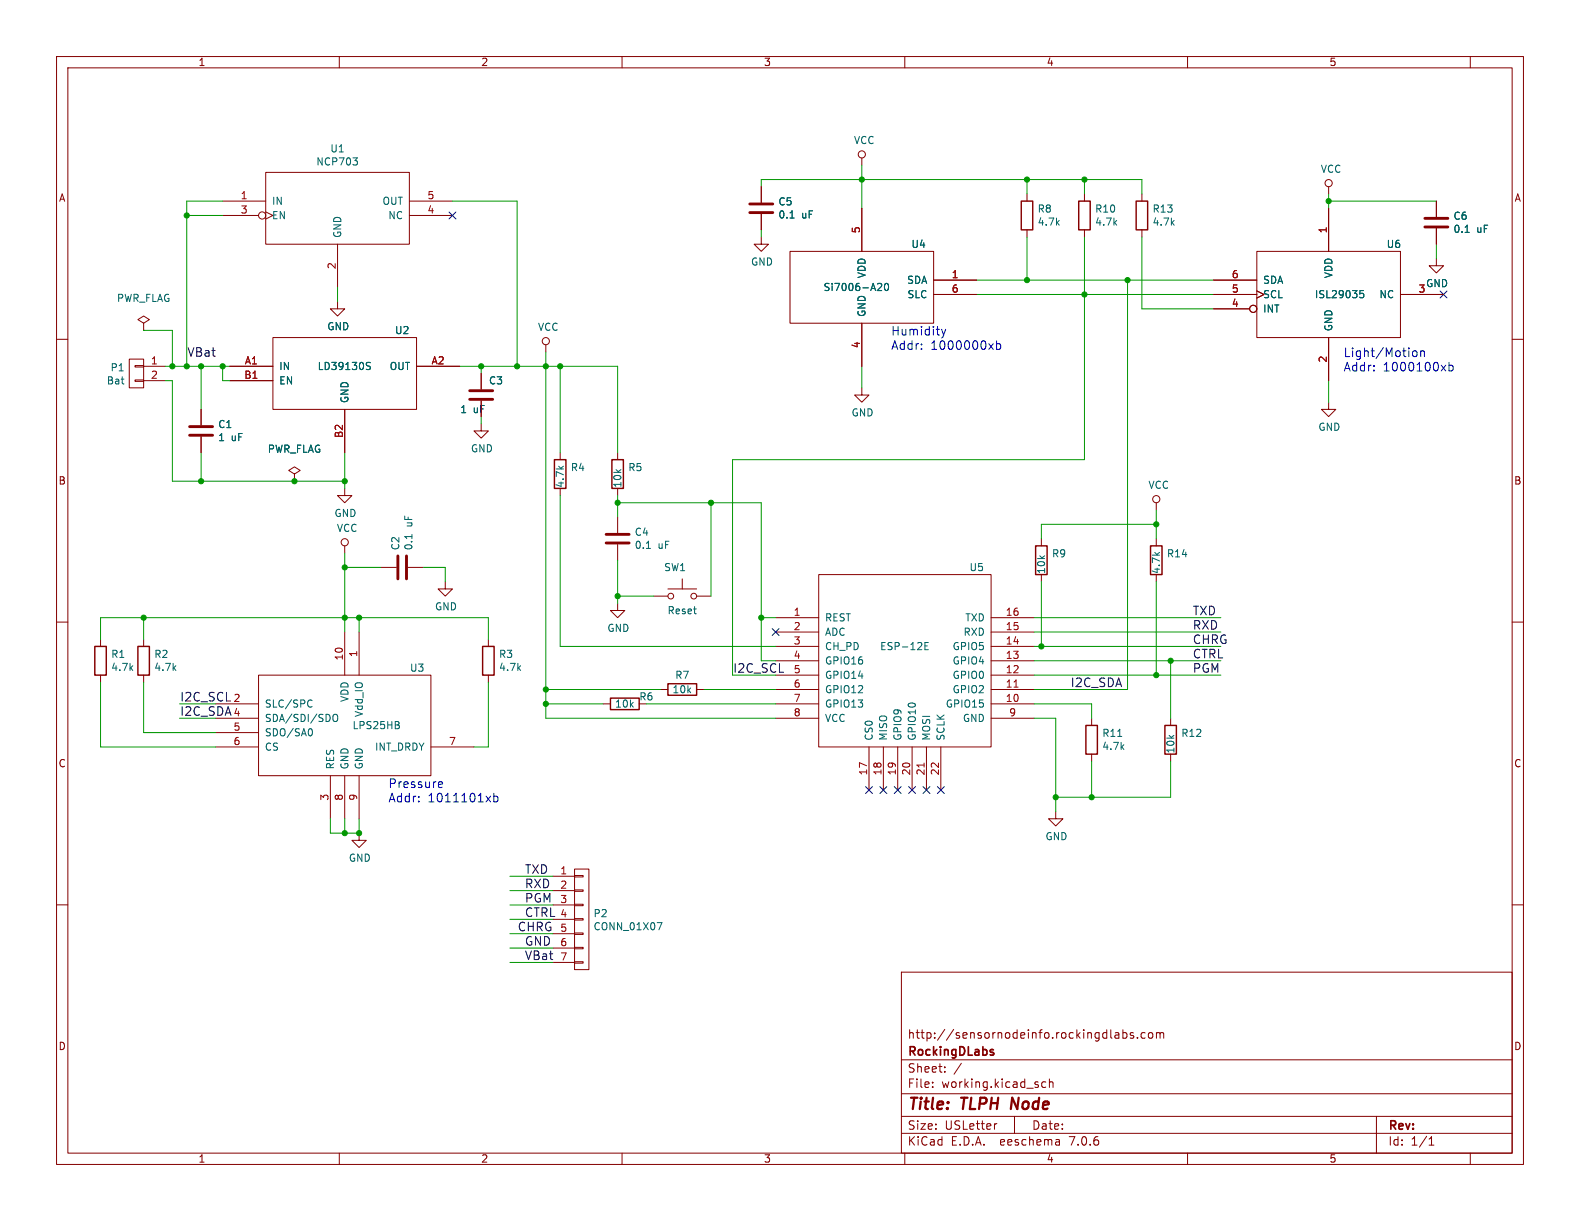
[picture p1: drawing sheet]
<svg xmlns="http://www.w3.org/2000/svg" width="279mm" height="216mm" viewBox="0 0 279 216" stroke-linecap="round" stroke-linejoin="round" font-family="sans-serif">
<g fill="none" stroke="#840000" stroke-width=".18">
<path d="M10 10h259.4v195.9h-259.4zM12 12h255.4v191.9h-255.4zM60 10v2M110 10v2M160 10v2M210 10v2M260 10v2M39.4 35.6h7.6M39.4 38.1h6.3M47 30.5h25.4v12.7h-25.4zM47 37.5l1.3 .6-1.3 .6M72.4 35.6h7.6"/>
<path d="M72.4 38.1h7.6M134.6 33v2.8M134.6 37.8v2.8M152.4 27.9v1.3M152.4 36.8v7.7M181.6 34.3v1.3M191.8 34.3v1.3M201.9 34.3v1.3M234.9 33v1.3M234.9 36.8v7.7M254 35.6v2.8M10 60h2"/>
<path d="M25.4 57.2l1-.7-1-.6-1 .6 1 .7v1.2M25.4 58.4h.1M48.3 59.7h25.4v12.7h-25.4zM59.7 53.3v1.3h1.3l-1.3 1.3-1.3-1.3h1.3M59.7 43.2v7.6M134.6 41.9v1.3h1.3l-1.3 1.3-1.3-1.3h1.3M139.7 44.5h25.4v12.7h-25.4zM152.4 57.2v7.6M165.1 52.1h7.6M165.1 49.5h7.6M181.6 40.6v1.3M191.8 40.6v1.3"/>
<path d="M201.9 40.6v1.3M214.6 52.1h7.6M214.6 54.6h6.4M214.6 49.5h7.6M222.2 44.5h25.4v15.2h-25.4zM222.2 51.4l1.3 .7-1.3 .6M234.9 59.7v7.6M247.6 52.1h7.7M254 45.7v1.3h1.3l-1.3 1.3-1.3-1.3h1.3M254 40.4v2.8M267.4 60h2M22.9 63.5h2.5v5.1h-2.5z"/>
<path d="M23.9 67.2h1.5v.2h-1.5zM23.9 64.6h1.5v.3h-1.5zM25.4 64.8h3.8M25.4 67.3h3.8M35.6 72.4v2.8M35.6 77.2v2.8M40.6 64.8h7.7M40.6 67.3h7.7M61 72.4v7.6M73.7 64.8h7.6M85.1 74.9v1.3h1.3l-1.3 1.3-1.3-1.3h1.3M85.1 66v2.8"/>
<path d="M85.1 70.9v2.8M96.5 61v1.2M152.4 68.6v1.3h1.3l-1.3 1.2-1.3-1.2h1.3M234.9 71.1v1.3h1.3l-1.3 1.3-1.2-1.3h1.2M52.1 83.8l1-.6-1-.6-1 .6 1 .6v1.3M52.1 85.1h.1M61 86.4v1.2h1.2l-1.2 1.3-1.3-1.3h1.3M61 96.5v1.3M99.1 80v1.3M99.1 86.4v1.2M109.2 80v1.3M109.2 86.4v1.2"/>
<path d="M109.2 91.4v2.8M109.2 96.3v2.8M184.1 95.3v1.2M204.5 88.9v1.3M204.5 95.3v1.2M10 110h2M17.8 113v1.3M17.8 119.4v1.3M25.4 113v1.3M25.4 119.4v1.3M45.7 119.4h30.5v17.8h-30.5zM61 111.8v7.6"/>
<path d="M63.5 111.8v7.6M67.3 100.3h2.8M72.1 100.3h2.8M78.7 102.9v1.2h1.3l-1.3 1.3-1.2-1.3h1.2M86.4 113v1.3M86.4 119.4v1.3M109.2 106.7v1.3h1.3l-1.3 1.2-1.3-1.2h1.3M115.6 105.4h2.5M118.1 104.1h5.1M120.6 102.4v1.7M123.2 105.4h2.5M137.2 109.2h7.6"/>
<path d="M137.2 119.4h7.6M137.2 116.8h7.6M137.2 114.3h7.6M137.2 111.8h7.6M144.8 101.6h30.5v30.5h-30.5zM175.3 109.2h7.6M175.3 119.4h7.6M175.3 116.8h7.6M175.3 114.3h7.6M175.3 111.8h7.6M184.1 101.6v1.3M204.5 101.6v1.3"/>
<path d="M267.4 110h2M38.1 124.5h7.6M38.1 127h7.6M38.1 129.5h7.6M38.1 132.1h7.6M58.4 137.2v7.6M61 137.2v7.6M63.5 137.2v7.6M76.2 132.1h7.6M106.7 124.5h1.2M116.8 121.9h1.3M123.2 121.9h1.3"/>
<path d="M137.2 124.5h7.6M137.2 121.9h7.6M137.2 127h7.6M153.7 132.1v7.6M156.2 132.1v7.6M158.7 132.1v7.6M161.3 132.1v7.6M163.8 132.1v7.6M166.4 132.1v7.6M175.3 124.5h7.6M175.3 121.9h7.6M175.3 127h7.6"/>
<path d="M193 127v1.3M193 133.4v1.2M207 127v1.3M207 133.4v1.2M10 160h2M63.5 147.3v1.3h1.3l-1.3 1.3-1.3-1.3h1.3M97.8 154.9h3.8M97.8 157.5h3.8M101.6 153.7h2.5v17.8h-2.5zM101.6 159.9h1.5v.2h-1.5zM101.6 157.4h1.5v.2h-1.5zM101.6 154.8h1.5v.3h-1.5z"/>
<path d="M186.7 143.5v1.3h1.3l-1.3 1.3-1.3-1.3h1.3M267.4 160h2M97.8 160h3.8M97.8 162.6h3.8M97.8 165.1h3.8M97.8 167.6h3.8M97.8 170.2h3.8M101.6 170.1h1.5v.2h-1.5zM101.6 167.5h1.5v.3h-1.5zM101.6 165h1.5v.2h-1.5zM101.6 162.4h1.5v.3h-1.5zM159.4 171.9h108v32h-108z"/>
<path d="M159.4 197.4h108M159.4 193.4h108M159.4 187.4h108M164.9 192.1v.2M164.9 191.4v.1M167.1 189.4v.2M167.1 188.7v.1M170 188l-1.3 1.9M176.3 198.7l-.3 .1M179.4 197.4v3M184.9 191.4l-.4-.1-.3 .3v.4l.2 .2h.5M185.6 191.4l.2-.1 .3 .1 .1 .9"/>
<path d="M185.6 190.8v1.5M197.2 182.7h.6l.1 .9M197.2 183.5h.7M197.9 182.9l-.7 .2M198.6 182.7l.4-.1 .3 .3v.4l-.2 .2h-.5M198.6 182.1v1.5M200.4 182.7l-.3-.1-.2 .2v.2l.5 .2v.3h-.5M201.1 183.4v.2M202.5 182.7l-.4-.1-.3 .3v.4l.1 .2h.6M203.1 182.7l.3-.1 .4 .1 .1 .6-.2 .2-.3 .1-.3-.2zM204.5 182.7l.4-.1 .2 .2M204.5 182.6v1"/>
<path d="M205.1 182.8l.3-.2 .3 .1 .1 .9M205.1 182.8v.8M243.4 197.4v6.5M60 203.9v2M110 203.9v2M159.4 200.4h108M160 203.9v2M187.3 201.6l.1 .9M187.4 202.4l-.2 .1M187.4 201.8l-.2 .1M210 203.9v2M252.7 202.5h.9"/>
<path d="M252.7 201.4l.4-.4v1.5M260 203.9v2"/>
<circle cx="46.4" cy="38.1" r=".63"/>
<circle cx="152.4" cy="27.3" r=".63"/>
<circle cx="234.9" cy="32.4" r=".63"/>
<circle cx="221.6" cy="54.6" r=".63"/>
<circle cx="96.5" cy="60.3" r=".63"/>
<circle cx="61" cy="95.9" r=".63"/>
<circle cx="204.5" cy="88.3" r=".63"/>
<circle cx="118.6" cy="105.4" r=".51"/>
<circle cx="122.7" cy="105.4" r=".51"/>
</g>
<path d="M179 194.1l-.3 2" fill="none" stroke="#840000" stroke-width=".4"/>
<path d="M175.7 186.1v.4" fill="none" stroke="#840000" stroke-width=".3"/>
<g fill="none" stroke="#840000" stroke-width=".25">
<path d="M180.6 35.6h2v5h-2zM190.8 35.6h2v5h-2zM200.9 35.6h2v5h-2zM98 81.3h2.1v5.1h-2.1zM108.2 81.3h2v5.1h-2zM183.1 96.5h2.1v5.1h-2.1zM203.5 96.5h2v5.1h-2zM16.8 114.3h2v5.1h-2zM24.4 114.3h2v5.1h-2zM85.3 114.3h2.1v5.1h-2.1zM107.9 123.4h5.1v2.1h-5.1zM118.1 120.9h5.1v2h-5.1z"/>
<path d="M192 128.3h2.1v5.1h-2.1zM206 128.3h2v5.1h-2z"/>
</g>
<g fill="none" stroke="#006464" stroke-width=".18">
<path d="M62.4 27.9h.8l-.4 .5M63.1 28.5l.1 .1-.1 .5M139.7 38.6h.7M155.3 50.2l.4-.1 .2 .4-.8 .9h.8M156.6 50.2l.1-.1a.68 .68 0 0 1 .4 .6 .68 .68 0 0 1-.4 .7 .84 .84 0 0 1-.1-1.2zM240.5 51.4h.6M240.5 51.9h.4l.3 .2-.2 .5h-.5M259.1 41.1h.7M64.9 64.6l.5 .2 .1 .2-.1 .3h-.4M64.9 64.1h.6M72.8 94.5v.7M114.3 97h.7"/>
<path d="M163.6 114.2h.4M164.2 113.6h-.6v1.3h.6M54.8 123.8l.4 .1M54.9 128.8a.79 .79 0 0 1 0 1.3M55.2 124.9l-.4 .1M58.9 126.5l.3-.2a.43 .43 0 0 1 .5 .4v.5a.42 .42 0 0 1-.4 .4 .42 .42 0 0 1-.4-.4zM70.5 128.2l.1 .2-.1 .4M70.5 127.7v.4M197.7 130.2h.7M116.2 163.1h.9l-.6 1.3"/>
</g>
<path d="M132.6 37.6h4.1M132.6 36.1h4.1M252 38.6h4M252 40.1h4M33.5 77h4.1M33.5 75.4h4.1M83.1 70.6h4M83.1 69.1h4M70.4 98.3v4.1M71.9 98.3v4.1M107.2 96h4.1M107.2 94.5h4.1" fill="none" stroke="#840000" stroke-width=".51"/>
<path d="M163.4 134.9v.7M179.3 121.5h.7" fill="none" stroke="#a90000" stroke-width=".18"/>
<g fill="none" stroke="#0000c2" stroke-width=".18">
<path d="M166.5 58.2l.4 1M166.9 59.2l-.2 .4-.2 .2M167.2 58.2l-.3 1M176.2 60.3v1.5M176.2 60.8h.5l.3 .3v.4l-.2 .2h-.6M249.9 62.2l.2-.2 .4 .2 .1 .6-.2 .2-.3 .1-.2-.2zM251.2 62.2l.3-.2 .3 .1 .1 1M251.2 62v1.1M256.2 64.1v1.5M256.2 64.7l.5-.1 .3 .3v.4l-.2 .2h-.6M77.6 139.2h.6M77.6 138.3l.4-.1 .3 .4-.8 .1"/>
<path d="M87.3 140.3v1.5M87.3 140.9l.5-.1 .3 .3v.4l-.2 .2h-.6"/>
</g>
<g fill="none" stroke="#009600" stroke-width=".18">
<path d="M33 38.1h6.4M39.4 35.6h-6.4v29.2M80 35.6h11.4v29.2M134.6 33v-1.2h67.3v2.5M152.4 29.2v7.6M181.6 31.8v2.5M191.8 31.8v2.5M234.9 35.6h19.1M234.9 34.3v2.5M25.4 58.4h5.1v6.4M59.7 50.8v2.5M134.6 40.6v1.3"/>
<path d="M172.7 49.5h41.9M172.7 52.1h41.9M181.6 41.9v7.6M191.8 41.9v39.4h-62.3v38.1h7.7M199.4 49.5v72.4h-16.5M201.9 41.9v12.7h12.7M254 43.2v2.5M29.2 67.3h1.3v17.8h30.5M29.2 64.8h11.4M35.6 64.8v7.6M39.4 64.8v2.5h1.2M81.3 64.8h27.9v15.2"/>
<path d="M85.1 64.8v1.2M85.1 73.7v1.2M96.5 62.2v64.8h40.7M99.1 64.8v15.2M152.4 64.8v3.8M234.9 67.3v3.8M35.6 80v5.1M61 80v6.4M61 97.8v14M99.1 87.6v26.7h38.1M109.2 87.6v3.8M109.2 99.1v7.6"/>
<path d="M109.2 88.9h25.4v27.9M125.7 88.9v16.5M204.5 90.2v5.1M204.5 92.7h-20.4v2.6M17.8 113v-3.8h68.6v3.8M25.4 109.2v3.8M61 100.3h6.3M63.5 109.2v2.6M74.9 100.3h3.8v2.6M109.2 105.4h6.4M134.6 109.2h2.6M182.9 114.3h33"/>
<path d="M182.9 116.8h33M182.9 119.4h33M182.9 109.2h33M182.9 111.8h33M184.1 102.9v11.4M204.5 102.9v16.5M207 116.8v10.2M17.8 120.7v11.4h20.3M25.4 120.7v8.8h12.7M31.7 127h6.4M31.7 124.5h6.4M86.4 120.7v11.4h-2.6"/>
<path d="M96.5 124.5h10.2M96.5 121.9h20.3M114.3 124.5h22.9M124.5 121.9h12.7M182.9 127h3.8v16.5M182.9 124.5h10.1v2.5M193 134.6v6.4M207 134.6v6.4h-20.3M58.4 144.8v2.5h5.1v-2.5M61 144.8v2.5M90.2 157.5h7.6M90.2 154.9h7.6"/>
<path d="M90.2 160h7.6M90.2 162.6h7.6M90.2 170.2h7.6M90.2 167.6h7.6M90.2 165.1h7.6"/>
</g>
<g fill="none" stroke="#000084" stroke-width=".18">
<path d="M79.4 37.5l1.2 1.2M80.6 37.5l-1.2 1.2M254.7 51.5l1.2 1.2M255.9 51.5l-1.2 1.2M136.6 111.2l1.2 1.2M137.8 111.2l-1.2 1.2M153.1 139.1l1.2 1.2M154.3 139.1l-1.2 1.2M155.6 139.1l1.2 1.2M156.8 139.1l-1.2 1.2M158.1 139.1l1.3 1.2M159.4 139.1l-1.3 1.2"/>
<path d="M160.7 139.1l1.2 1.2M161.9 139.1l-1.2 1.2M163.2 139.1l1.2 1.2M164.4 139.1l-1.2 1.2M165.8 139.1l1.2 1.2M167 139.1l-1.2 1.2"/>
</g>
<g fill="#009600" stroke="#009600" stroke-width=".18">
<circle cx="52.1" cy="85.1" r=".46"/>
<circle cx="85.1" cy="64.8" r=".46"/>
<circle cx="91.4" cy="64.8" r=".46"/>
<circle cx="33" cy="64.8" r=".46"/>
<circle cx="39.4" cy="64.8" r=".46"/>
<circle cx="35.6" cy="64.8" r=".46"/>
<circle cx="33" cy="38.1" r=".46"/>
<circle cx="30.5" cy="64.8" r=".46"/>
<circle cx="186.7" cy="141" r=".46"/>
<circle cx="193" cy="141" r=".46"/>
<circle cx="204.5" cy="119.4" r=".46"/>
<circle cx="207" cy="116.8" r=".46"/>
<circle cx="234.9" cy="35.6" r=".46"/>
<circle cx="181.6" cy="49.5" r=".46"/>
<circle cx="191.8" cy="52.1" r=".46"/>
<circle cx="199.4" cy="49.5" r=".46"/>
<circle cx="63.5" cy="109.2" r=".46"/>
<circle cx="25.4" cy="109.2" r=".46"/>
<circle cx="35.6" cy="85.1" r=".46"/>
<circle cx="61" cy="100.3" r=".46"/>
<circle cx="61" cy="85.1" r=".46"/>
<circle cx="96.5" cy="64.8" r=".46"/>
<circle cx="99.1" cy="64.8" r=".46"/>
<circle cx="61" cy="109.2" r=".46"/>
<circle cx="204.5" cy="92.7" r=".46"/>
<circle cx="184.1" cy="114.3" r=".46"/>
<circle cx="181.6" cy="31.8" r=".46"/>
<circle cx="152.4" cy="31.8" r=".46"/>
<circle cx="191.8" cy="31.8" r=".46"/>
<circle cx="96.5" cy="124.5" r=".46"/>
<circle cx="96.5" cy="121.9" r=".46"/>
<circle cx="61" cy="147.3" r=".46"/>
<circle cx="63.5" cy="147.3" r=".46"/>
<circle cx="109.2" cy="88.9" r=".46"/>
<circle cx="109.2" cy="105.4" r=".46"/>
<circle cx="134.6" cy="109.2" r=".46"/>
<circle cx="125.7" cy="88.9" r=".46"/>
</g>
<g font-size="2.8" fill="#840000">
<text x="160.4" y="196.8">Title:</text>
<text x="170.1" y="196.8">TLPH</text>
<text x="179.6" y="196.8">Node</text>
</g>
<g font-size="2.1" fill="#0000c2">
<text x="157.5" y="59.4">Humidity</text>
<text x="157.5" y="62">Addr:</text>
<text x="164.5" y="62">1000000xb</text>
<text x="237.5" y="65.8">Addr:</text>
<text x="237.5" y="63.3">Light/Motion</text>
<text x="244.5" y="65.8">1000100xb</text>
<text x="68.6" y="139.5">Pressure</text>
<text x="68.6" y="142">Addr:</text>
<text x="75.6" y="142">1011101xb</text>
</g>
<g font-size="2.1" fill="#0f0f0f">
<text x="33" y="63.2">VBat</text>
<text x="210.8" y="108.9">TXD</text>
<text x="210.8" y="114">CHRG</text>
<text x="210.8" y="111.4">RXD</text>
<text x="210.8" y="119.1">PGM</text>
<text x="210.8" y="116.5">CTRL</text>
<text x="31.7" y="124.1">I2C_SCL</text>
<text x="189.2" y="121.6">I2C_SDA</text>
<text x="31.7" y="126.7">I2C_SDA</text>
<text x="92.7" y="154.6">TXD</text>
<text x="92.7" y="157.2">RXD</text>
<text x="92.7" y="159.7">PGM</text>
<text x="91.4" y="164.8">CHRG</text>
<text x="92.7" y="162.2">CTRL</text>
<text x="92.7" y="167.3">GND</text>
<text x="92.7" y="169.9">VBat</text>
</g>
<text font-size="2.1" fill="#009600" x="129.5" y="119.1">I2C_SCL</text>
<g font-size="2.1" fill="#840000">
<text x="160.4" y="183.9">http://sensornodeinfo.rockingdlabs.com</text>
<text x="160.4" y="189.9">Sheet:</text>
<text x="160.4" y="187.1">RockingDLabs</text>
<text x="160.4" y="192.6">File:</text>
<text x="166.5" y="192.6">working.kicad_sch</text>
<text x="160.4" y="202.8">KiCad</text>
<text x="160.4" y="200">Size:</text>
<text x="167.1" y="200">USLetter</text>
<text x="168.1" y="202.8">E.D.A.</text>
<text x="177" y="202.8">eeschema</text>
<text x="182.4" y="200">Date:</text>
<text x="189.4" y="202.8">7.0.6</text>
<text x="245.4" y="200.2">Rev:</text>
<text x="245.4" y="202.8">Id:</text>
<text x="249.5" y="202.8">1/1</text>
</g>
<g font-size="1.8" fill="#840000">
<text x="35" y="11.9">1</text>
<text x="85" y="11.9">2</text>
<text x="135" y="11.9">3</text>
<text x="185" y="11.9">4</text>
<text x="235" y="11.9">5</text>
<text x="10.3" y="35.9">A</text>
<text x="267.7" y="35.9">A</text>
<text x="10.3" y="85.9">B</text>
<text x="267.7" y="85.9">B</text>
<text x="10.3" y="135.9">C</text>
<text x="267.7" y="135.9">C</text>
<text x="10.3" y="185.9">D</text>
<text x="267.7" y="185.9">D</text>
<text x="35" y="205.8">1</text>
<text x="85" y="205.8">2</text>
<text x="135" y="205.8">3</text>
<text x="185" y="205.8">4</text>
<text x="235" y="205.8">5</text>
</g>
<g font-size="1.8" fill="#006464">
<text x="55.8" y="29.5">NCP703</text>
<text x="58.3" y="27.2">U1</text>
<text x="150.9" y="25.7">VCC</text>
<text x="233.5" y="30.8">VCC</text>
<text x="48" y="36.4">IN</text>
<text x="48" y="39">EN</text>
<text x="67.5" y="36.4">OUT</text>
<text x="68.6" y="39">NC</text>
<text x="137.6" y="36.5">C5</text>
<text x="137.6" y="38.8">0.1</text>
<text x="141.7" y="38.8">uF</text>
<text x="183.4" y="37.8">R8</text>
<text x="183.4" y="40.1">4.7k</text>
<text x="193.6" y="40.1">4.7k</text>
<text x="193.6" y="37.8">R10</text>
<text x="203.7" y="40.1">4.7k</text>
<text x="203.7" y="37.8">R13</text>
<text x="256.9" y="39.1">C6</text>
<text x="256.9" y="41.4">0.1</text>
<text x="261.1" y="41.4">uF</text>
<text x="60.6" y="42.2" transform="rotate(-90 60.6 42.2)">GND</text>
<text x="132.7" y="47.2">GND</text>
<text x="161.1" y="44">U4</text>
<text x="245.1" y="44">U6</text>
<text x="20.6" y="53.6">PWR_FLAG</text>
<text x="145.5" y="51.7">Si7006-A20</text>
<text x="153.3" y="49.3" transform="rotate(-90 153.3 49.3)">VDD</text>
<text x="160.3" y="50.4">SDA</text>
<text x="160.4" y="52.9">SLC</text>
<text x="223.3" y="52.9">SCL</text>
<text x="223.3" y="50.4">SDA</text>
<text x="232.4" y="52.9">ISL29035</text>
<text x="235.8" y="49.3" transform="rotate(-90 235.8 49.3)">VDD</text>
<text x="243.8" y="52.9">NC</text>
<text x="252.1" y="51">GND</text>
<text x="57.8" y="58.6">GND</text>
<text x="69.7" y="59.3">U2</text>
<text x="95" y="58.7">VCC</text>
<text x="153.3" y="56.1" transform="rotate(-90 153.3 56.1)">GND</text>
<text x="223.3" y="55.5">INT</text>
<text x="235.8" y="58.7" transform="rotate(-90 235.8 58.7)">GND</text>
<text x="19.5" y="65.9">P1</text>
<text x="49.3" y="65.6">IN</text>
<text x="56.1" y="65.6">LD39130S</text>
<text x="68.8" y="65.6">OUT</text>
<text x="18.8" y="68.2">Bat</text>
<text x="49.3" y="68.2">EN</text>
<text x="61.8" y="71.4" transform="rotate(-90 61.8 71.4)">GND</text>
<text x="86.4" y="68.2">C3</text>
<text x="38.5" y="75.9">C1</text>
<text x="81.3" y="73.3">1</text>
<text x="83.7" y="73.3">uF</text>
<text x="150.5" y="73.8">GND</text>
<text x="233" y="76.4">GND</text>
<text x="38.5" y="78.2">1</text>
<text x="40.9" y="78.2">uF</text>
<text x="47.3" y="80.3">PWR_FLAG</text>
<text x="83.2" y="80.2">GND</text>
<text x="100.8" y="83.5">R4</text>
<text x="111" y="83.5">R5</text>
<text x="99.9" y="86.4" transform="rotate(-90 99.9 86.4)">4.7k</text>
<text x="110.1" y="86.4" transform="rotate(-90 110.1 86.4)">10k</text>
<text x="203" y="86.6">VCC</text>
<text x="59.1" y="91.6">GND</text>
<text x="59.5" y="94.3">VCC</text>
<text x="73.1" y="93.2" transform="rotate(-90 73.1 93.2)">uF</text>
<text x="112.2" y="94.9">C4</text>
<text x="70.8" y="97.4" transform="rotate(-90 70.8 97.4)">C2</text>
<text x="73.1" y="97.4" transform="rotate(-90 73.1 97.4)">0.1</text>
<text x="112.2" y="97.3">0.1</text>
<text x="116.3" y="97.3">uF</text>
<text x="117.3" y="101.2">SW1</text>
<text x="171.3" y="101.2">U5</text>
<text x="185" y="101.6" transform="rotate(-90 185 101.6)">10k</text>
<text x="185.9" y="98.8">R9</text>
<text x="205.3" y="101.6" transform="rotate(-90 205.3 101.6)">4.7k</text>
<text x="206.3" y="98.8">R14</text>
<text x="76.8" y="108.1">GND</text>
<text x="107.3" y="111.9">GND</text>
<text x="117.9" y="108.8">Reset</text>
<text x="145.8" y="110.1">REST</text>
<text x="145.8" y="112.6">ADC</text>
<text x="170.3" y="112.6">RXD</text>
<text x="170.6" y="110.1">TXD</text>
<text x="19.6" y="116.5">R1</text>
<text x="19.6" y="118.8">4.7k</text>
<text x="27.2" y="116.5">R2</text>
<text x="27.2" y="118.8">4.7k</text>
<text x="72.4" y="119">U3</text>
<text x="88.1" y="116.5">R3</text>
<text x="88.1" y="118.8">4.7k</text>
<text x="145.8" y="115.2">CH_PD</text>
<text x="145.8" y="117.7">GPIO16</text>
<text x="155.5" y="115.2">ESP-12E</text>
<text x="168.4" y="117.7">GPIO4</text>
<text x="168.4" y="115.2">GPIO5</text>
<text x="46.7" y="125.3">SLC/SPC</text>
<text x="61.8" y="124.2" transform="rotate(-90 61.8 124.2)">VDD</text>
<text x="108.7" y="125.3">10k</text>
<text x="113" y="124.1">R6</text>
<text x="118.8" y="122.8">10k</text>
<text x="119.3" y="120.2">R7</text>
<text x="145.8" y="120.2">GPIO14</text>
<text x="145.8" y="122.8">GPIO12</text>
<text x="145.8" y="125.3">GPIO13</text>
<text x="167.1" y="125.3">GPIO15</text>
<text x="168.4" y="122.8">GPIO2</text>
<text x="168.4" y="120.2">GPIO0</text>
<text x="46.7" y="127.9">SDA/SDI/SDO</text>
<text x="46.7" y="130.4">SDO/SA0</text>
<text x="62.2" y="129.1">LPS25HB</text>
<text x="64.4" y="126.9" transform="rotate(-90 64.4 126.9)">Vdd_IO</text>
<text x="145.8" y="127.9">VCC</text>
<text x="154.5" y="131.1" transform="rotate(-90 154.5 131.1)">CS0</text>
<text x="157.1" y="131.1" transform="rotate(-90 157.1 131.1)">MISO</text>
<text x="159.6" y="131.1" transform="rotate(-90 159.6 131.1)">GPIO9</text>
<text x="162.2" y="131.1" transform="rotate(-90 162.2 131.1)">GPIO10</text>
<text x="164.7" y="131.1" transform="rotate(-90 164.7 131.1)">MOSI</text>
<text x="167.2" y="131.1" transform="rotate(-90 167.2 131.1)">SCLK</text>
<text x="170.2" y="127.9">GND</text>
<text x="194.8" y="130.5">R11</text>
<text x="208.8" y="130.5">R12</text>
<text x="46.7" y="132.9">CS</text>
<text x="59.3" y="136.1" transform="rotate(-90 59.3 136.1)">RES</text>
<text x="61.8" y="136.1" transform="rotate(-90 61.8 136.1)">GND</text>
<text x="64.4" y="136.1" transform="rotate(-90 64.4 136.1)">GND</text>
<text x="66.2" y="132.9">INT_DRDY</text>
<text x="194.8" y="132.8">4.7k</text>
<text x="207.9" y="133.3" transform="rotate(-90 207.9 133.3)">10k</text>
<text x="184.8" y="148.8">GND</text>
<text x="61.6" y="152.6">GND</text>
<text x="104.9" y="162.4">P2</text>
<text x="104.9" y="164.7">CONN_01X07</text>
</g>
<g font-size="1.8" fill="#a90000">
<text x="42.5" y="35.3">1</text>
<text x="75.5" y="35.3">5</text>
<text x="42.5" y="37.8">3</text>
<text x="75.5" y="37.8">4</text>
<text x="152.1" y="41.3" transform="rotate(-90 152.1 41.3)">5</text>
<text x="234.7" y="41.3" transform="rotate(-90 234.7 41.3)">1</text>
<text x="59.4" y="47.7" transform="rotate(-90 59.4 47.7)">2</text>
<text x="168.2" y="49.3">1</text>
<text x="168.2" y="51.8">6</text>
<text x="217.7" y="51.8">5</text>
<text x="217.7" y="49.3">6</text>
<text x="250.8" y="51.8">3</text>
<text x="217.7" y="54.4">4</text>
<text x="26.6" y="64.5">1</text>
<text x="43.2" y="64.5">A1</text>
<text x="76.2" y="64.5">A2</text>
<text x="152.1" y="61.7" transform="rotate(-90 152.1 61.7)">4</text>
<text x="234.7" y="64.2" transform="rotate(-90 234.7 64.2)">2</text>
<text x="26.6" y="67.1">2</text>
<text x="43.1" y="67.1">B1</text>
<text x="60.7" y="77.5" transform="rotate(-90 60.7 77.5)">B2</text>
<text x="140.3" y="109">1</text>
<text x="140.3" y="111.5">2</text>
<text x="177.8" y="111.5">15</text>
<text x="177.8" y="109">16</text>
<text x="60.7" y="116.9" transform="rotate(-90 60.7 116.9)">10</text>
<text x="63.2" y="116.3" transform="rotate(-90 63.2 116.3)">1</text>
<text x="140.3" y="114">3</text>
<text x="140.3" y="116.6">4</text>
<text x="140.3" y="119.1">5</text>
<text x="177.8" y="119.1">12</text>
<text x="177.8" y="116.6">13</text>
<text x="177.8" y="114">14</text>
<text x="41.2" y="124.2">2</text>
<text x="140.3" y="121.7">6</text>
<text x="140.3" y="124.2">7</text>
<text x="177.8" y="124.2">10</text>
<text x="177.8" y="121.7">11</text>
<text x="41.2" y="126.7">4</text>
<text x="41.2" y="129.3">5</text>
<text x="41.2" y="131.8">6</text>
<text x="79.3" y="131.8">7</text>
<text x="140.3" y="126.7">8</text>
<text x="178.4" y="126.7">9</text>
<text x="153.4" y="137.2" transform="rotate(-90 153.4 137.2)">17</text>
<text x="156" y="137.2" transform="rotate(-90 156 137.2)">18</text>
<text x="158.5" y="137.2" transform="rotate(-90 158.5 137.2)">19</text>
<text x="161" y="137.2" transform="rotate(-90 161 137.2)">20</text>
<text x="163.6" y="137.2" transform="rotate(-90 163.6 137.2)">21</text>
<text x="166.1" y="137.2" transform="rotate(-90 166.1 137.2)">22</text>
<text x="58.2" y="141.7" transform="rotate(-90 58.2 141.7)">3</text>
<text x="60.7" y="141.7" transform="rotate(-90 60.7 141.7)">8</text>
<text x="63.2" y="141.7" transform="rotate(-90 63.2 141.7)">9</text>
<text x="99" y="154.7">1</text>
<text x="99" y="157.2">2</text>
<text x="99" y="159.8">3</text>
<text x="99" y="162.3">4</text>
<text x="99" y="164.8">5</text>
<text x="99" y="167.4">6</text>
<text x="99" y="169.9">7</text>
</g>
</svg>
